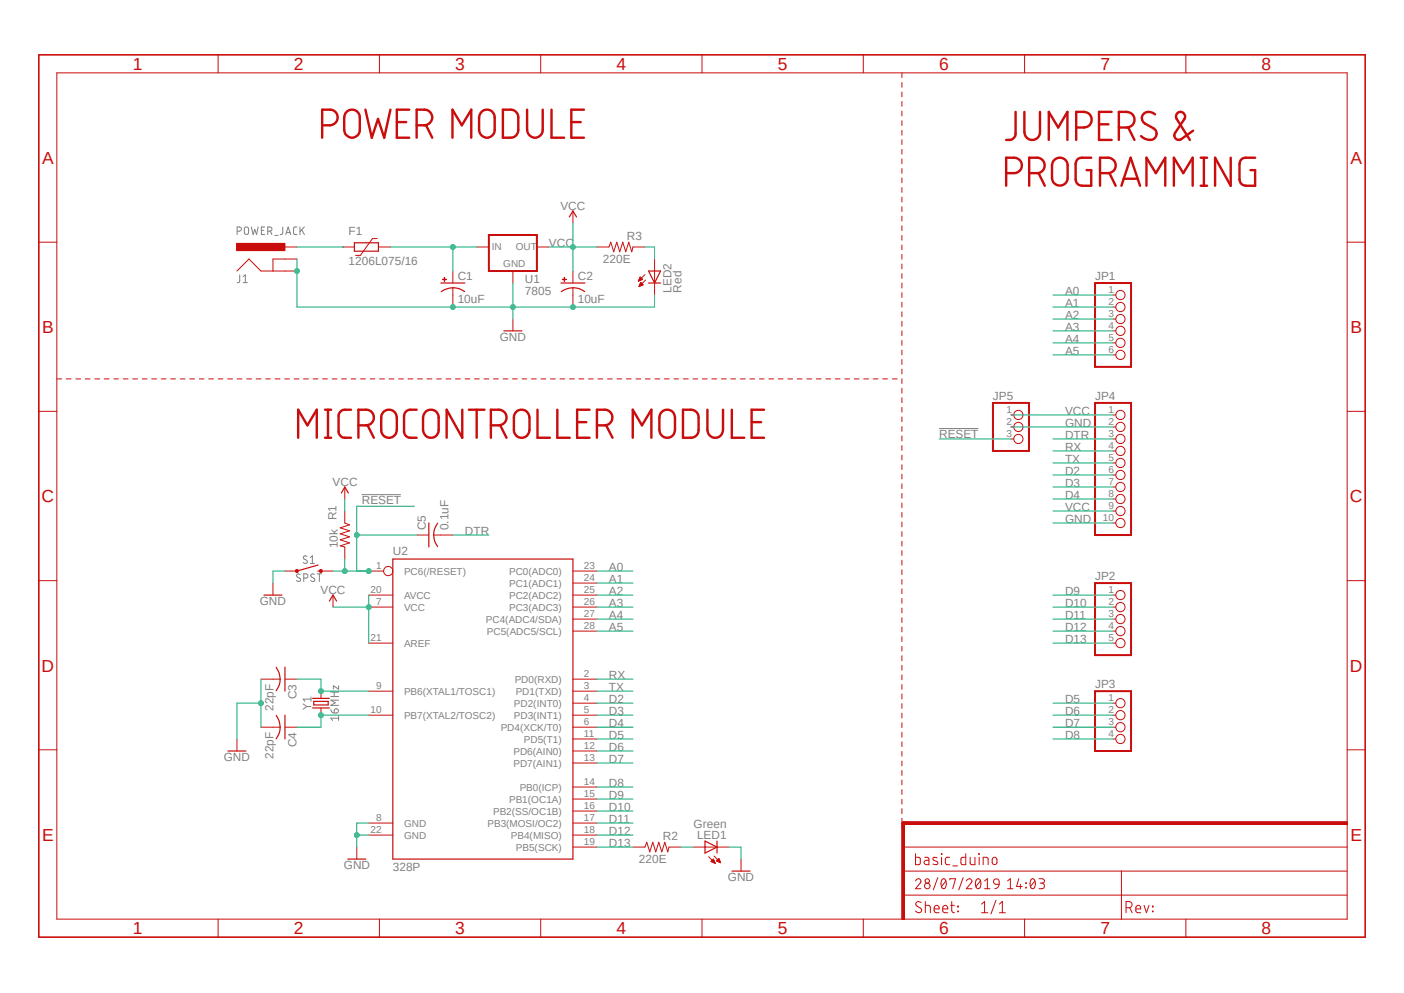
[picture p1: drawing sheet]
<svg xmlns="http://www.w3.org/2000/svg" width="297mm" height="210mm" viewBox="0 0 297 210" stroke-linecap="round" stroke-linejoin="round" font-family="sans-serif">
<path d="M7.9 11.3l281.2 187.3M289.1 11.3l-281.2 187.3" fill="none" stroke="#fff" stroke-width=".21"/>
<g fill="none" stroke="#808080" stroke-width=".21">
<path d="M50.2 48.9h.4a.45 .45 0 0 0 .5-.3 .45 .45 0 0 0-.3-.6h-.6v1.6M50.7 58.1v1.3a.4 .4 0 0 1-.5 .4M51.4 59.8h.9M51.4 58.5l.5-.4v1.7M51.7 48.2a.46 .46 0 0 1 .5-.2 .46 .46 0 0 1 .4 .4v.7a.46 .46 0 0 1-.4 .5 .46 .46 0 0 1-.5-.2zM53.2 48l.4 1.6 .3-1.1 .4 1.1 .3-1.6M55.3 48.7h.5M56 48h-.7v1.6h.7M56.6 48.9l.7-.1a.43 .43 0 0 0 .2-.5 .43 .43 0 0 0-.4-.3h-.5v1.6M57.2 48.9l.3 .7M58.1 49.8h.7M59.8 48v1.2a.4 .4 0 0 1-.5 .4"/>
<path d="M60.5 49.6l.5-1.6 .5 1.6M60.6 49.2h.8M62.8 48h-.5l-.2 .3v1.1l.7 .2M63.5 48v1.6M63.8 48.6l.6 1M64.4 48l-.9 1M198.7 90.6h8.3M64.9 117.7l-.1-.1a.38 .38 0 0 0-.6 .1 .38 .38 0 0 0 .1 .5l.6 .3a.37 .37 0 0 1 .1 .4 .37 .37 0 0 1-.3 .3l-.6-.2M65.7 117.9l.4-.3v1.6M65.7 119.2h.8M76.5 104.6h8.3M63.5 121.5l-.6-.1a.38 .38 0 0 0 0 .6l.5 .3a.37 .37 0 0 1 .2 .4 .37 .37 0 0 1-.4 .3l-.5-.2"/>
<path d="M64.3 122.3l.6-.1a.46 .46 0 0 0 .2-.5 .46 .46 0 0 0-.4-.3h-.4v1.6M66.5 121.5l-.2-.1a.38 .38 0 0 0-.5 .1 .38 .38 0 0 0 .1 .5l.5 .3a.37 .37 0 0 1 .2 .4 .37 .37 0 0 1-.3 .3l-.6-.2M67.1 121.4h.9M67.6 121.4v1.6M64.1 148.9l.8 .5M64.9 149.4l-.8 .6M64.9 149.4h.9M65.8 147.9h-1.7l.4 .4M65.8 147.4v.9M70 150.1a.72 .72 0 0 0 .7 .7M70 147.3h1.6M70 146.4h1.6"/>
<path d="M70.7 146.4v.9M70.9 149.9a.46 .46 0 0 1 .7 .3 .46 .46 0 0 1-.4 .6h-.5v-.6zM71.6 151.9h-1.6l.4 .5M71.6 145v.8l-1.1-.8v.8M71.6 151.5v.9M71.6 148.1h-1.6l.9 .5-.9 .6h1.6"/>
</g>
<g fill="none" stroke="#c90d0c" stroke-width=".21">
<path d="M190.8 15.4v1M190.8 17.4v1.1M190.8 19.5v1M190.8 21.5v1M190.8 23.5v1M190.8 25.5v1M190.8 27.6v1M190.8 29.5v1.1M190.8 31.6v1M190.8 33.6v1M190.8 35.6v1.1M190.8 37.6v1.1"/>
<path d="M190.8 39.7v1M100.9 52.2h2.5M108.5 57.3v2.6M113.6 52.2h2.5M190.8 41.7v1M190.8 43.7v1M190.8 45.7v1M190.8 47.8v1M190.8 49.8v1M190.8 51.8v1M190.8 53.8v1M190.8 55.8v1.1"/>
<path d="M190.8 57.9v1M190.8 59.9v1M95.8 60.9v1.5M190.8 61.9v1M190.8 63.9v1M190.8 66v1M190.8 67.9v1.1M190.8 70v1M190.8 72v1M190.8 74v1.1M190.8 76v1.1M190.8 78.1v1"/>
<path d="M12 80.1h1M14 80.1h1M16 80.1h1.1M18 80.1h1M20.1 80.1h1M22.1 80.1h1M24.1 80.1h1M26.1 80.1h1M28.1 80.1h1M30.1 80.1h1M32.1 80.1h1M34.1 80.1h1"/>
<path d="M36.1 80.1h1M38.1 80.1h1.1M40.1 80.1h1M42.2 80.1h.9M44.2 80.1h1M46.1 80.1h1.1M48.2 80.1h1M50.2 80.1h1M52.2 80.1h1M54.2 80.1h1M56.2 80.1h1M58.2 80.1h1"/>
<path d="M60.2 80.1h1M62.2 80.1h1M64.2 80.1h1M66.3 80.1h1M68.2 80.1h1.1M70.3 80.1h1M72.3 80.1h1M74.3 80.1h1M76.3 80.1h1M78.3 80.1h1M80.3 80.1h1M82.3 80.1h1"/>
<path d="M84.3 80.1h1M86.3 80.1h1M88.3 80.1h1.1M90.3 80.1h1.1M92.4 80.1h.9M94.4 80.1h1M96.4 80.1h1M98.4 80.1h1M100.4 80.1h1M102.4 80.1h1M104.4 80.1h1M106.4 80.1h1"/>
<path d="M108.4 80.1h1M110.4 80.1h1M112.4 80.1h1.1M114.4 80.1h1M116.5 80.1h1M118.4 80.1h1.1M120.5 80.1h1M122.5 80.1h1M124.5 80.1h1M126.5 80.1h1M128.5 80.1h1M130.5 80.1h1"/>
<path d="M132.5 80.1h1M134.5 80.1h1.1M136.5 80.1h1M138.6 80.1h1M140.5 80.1h1.1M142.6 80.1h1M144.6 80.1h1M146.6 80.1h1M148.6 80.1h1M150.6 80.1h1M152.6 80.1h1M154.6 80.1h1"/>
<path d="M156.6 80.1h1M158.6 80.1h1M160.7 80.1h.9M162.6 80.1h1.1M164.6 80.1h1.1M166.7 80.1h1M168.7 80.1h1M170.7 80.1h1M172.7 80.1h1M174.7 80.1h1M176.7 80.1h1M178.7 80.1h1"/>
<path d="M180.7 80.1h1M182.7 80.1h1M184.7 80.1h1.1M186.7 80.1h1M188.8 80.1h1M190.8 80.1v1M190.8 82.1v1M190.8 84.1v1.1M190.8 86.1v1.1M190.8 88.2v1M190.8 90.2v1M190.8 92.2v1.1"/>
<path d="M190.8 94.2v1M190.8 96.3v1M190.8 98.3v1M190.8 100.3v1M190.8 102.3v1M190.8 104.4v1M190.8 106.4v1M190.8 108.4v1M190.8 110.4v1M190.8 112.4v1.1M190.8 114.5v1M190.8 116.5v1"/>
<path d="M190.8 118.5v1M190.8 120.5v1M190.8 122.6v1M190.8 124.5v1.1M190.8 126.6v1M190.8 128.6v1M190.8 130.6v1.1M190.8 132.6v1M190.8 134.7v1M190.8 136.7v1M190.8 138.7v1M190.8 140.7v1"/>
<path d="M190.8 142.7v1.1M190.8 144.8v1M190.8 146.8v1M190.8 148.8v1M190.8 150.8v1M190.8 152.9v1M190.8 154.9v1M190.8 156.9v1M190.8 158.9v1M190.8 173.1v1h1.5M190.8 161v1M190.8 162.9v1.1"/>
<path d="M190.8 165v1M190.8 167v1M190.8 169v1.1M190.8 171v1.1M193.3 174.1h1.6"/>
</g>
<g fill="none" stroke="#c90d0c" stroke-width=".51">
<path d="M68.2 26.5h1.6a1.65 1.65 0 0 0 1.6-1.7 1.65 1.65 0 0 0-1.6-1.6h-1.6v5.9M73.4 23.6a1.64 1.64 0 0 1 1.8-.3 1.64 1.64 0 0 1 .9 1.5v2.7a1.65 1.65 0 0 1-1.6 1.6 1.65 1.65 0 0 1-1.7-1.6v-2.7l.3-.8zM77.3 23.2l1.4 5.9 1.3-4 1.3 4 1.3-5.9M83.9 25.8h2M86.6 23.2h-2.7v5.9h2.7M88.1 26.5h1.7a1.65 1.65 0 0 0 1.7-1.7 1.65 1.65 0 0 0-1.7-1.6h-1.7v5.9M90.1 26.5l1.3 2.6M95.7 29.1v-5.9l2 3.3 2-3.3v5.9M101.9 23.6a1.63 1.63 0 0 1 1.8-.3 1.63 1.63 0 0 1 .9 1.5v2.7a1.65 1.65 0 0 1-1.6 1.6 1.65 1.65 0 0 1-1.7-1.6v-2.7l.1-.4zM106.4 23.2a2.89 2.89 0 0 1 2.8 .5l.4 .7v3.1a1.59 1.59 0 0 1-1.6 1.6h-1.6zM111.5 23.2v4.3a1.65 1.65 0 0 0 1.7 1.6 1.65 1.65 0 0 0 1.6-1.6v-4.3M116.7 23.2v5.9h2.6"/>
<path d="M120.9 25.8h2M123.5 23.2h-2.6v5.9h2.6M212.9 36.6a2.87 2.87 0 0 0 2.9-.5 1.63 1.63 0 0 0 .2-1.8 1.63 1.63 0 0 0-1.5-.9h-1.6v5.9M214.8 23.7v4.6a1.5 1.5 0 0 1-1.9 1.3M216.7 23.7v4.2a1.65 1.65 0 0 0 1.7 1.7 1.65 1.65 0 0 0 1.6-1.7v-4.2M217.7 36.6h1.7a1.63 1.63 0 0 0 1.6-1.6 1.63 1.63 0 0 0-1.6-1.6h-1.7v5.9M219.7 36.6l1.3 2.7M221.9 29.6v-5.9l2 3.3 1.9-3.3v5.9M222.8 34.1a1.66 1.66 0 0 1 1.9-.7 1.66 1.66 0 0 1 1.1 1.6v2.6a1.65 1.65 0 0 1-1.6 1.7 1.65 1.65 0 0 1-1.7-1.7v-2.6zM227.7 27a3 3 0 0 0 2.8-.6 1.66 1.66 0 0 0 .3-1.7 1.66 1.66 0 0 0-1.5-1h-1.6v5.9M230.8 33.4h-1.9a1.26 1.26 0 0 0-1.4 1.3v3.3a1.33 1.33 0 0 0 1.4 1.3h1.9v-3.3h-.9M232.5 26.3h2"/>
<path d="M232.7 36.6a2.87 2.87 0 0 0 2.9-.5 1.63 1.63 0 0 0 .3-1.8 1.63 1.63 0 0 0-1.5-.9h-1.7v5.9M234.7 36.6l1.3 2.7M235.2 23.7h-2.7v5.9h2.7M236.7 27a3.2 3.2 0 0 0 2.9-.6 1.66 1.66 0 0 0 .3-1.8 1.66 1.66 0 0 0-1.6-.9h-1.6v5.9M237.2 39.3l2-5.9 2 5.9M237.7 37.8h3M238.7 27l1.3 2.6M242.5 39.3v-5.9l2 3.2 2-3.2v5.9M244.3 24.2a1.53 1.53 0 0 0-1.8-.5 1.53 1.53 0 0 0-.9 1.7l.6 .7 1.8 1a1.35 1.35 0 0 1 .5 1.8 1.35 1.35 0 0 1-1.7 .6l-.5-.1-.9-.6M248.3 39.3v-5.9l2 3.2 2-3.2v5.9M252.4 27.6l-2.5 1.8a.95 .95 0 0 1-1.2-.1 .95 .95 0 0 1-.1-1.2l2-3a.97 .97 0 0 0-.9-1.4 .97 .97 0 0 0-.8 1.4l2.8 4.5M254 33.4h1.4"/>
<path d="M254 39.3h1.4M254.7 33.4v5.9M260.3 33.4v5.9l-3.3-5.9v5.9M265.5 33.4h-2a1.25 1.25 0 0 0-1.3 1.3v3.3a1.33 1.33 0 0 0 1.3 1.3h2v-3.3h-1M63.1 92.6v-5.9l1.9 3.3 2-3.3v5.9M68.7 92.6h1.4M68.7 86.7h1.4M69.4 86.7v5.9M74.3 86.7h-1.4a1.33 1.33 0 0 0-1.3 1.3v3.3a1.33 1.33 0 0 0 1.3 1.3h1.4M75.8 90a2.94 2.94 0 0 0 2.9-.6 1.64 1.64 0 0 0 .2-1.8 1.64 1.64 0 0 0-1.4-.9h-1.7v5.9M77.8 90l1.3 2.6M81.2 87a1.66 1.66 0 0 1 1.8-.2 1.66 1.66 0 0 1 .9 1.5v2.6a1.65 1.65 0 0 1-1.6 1.7 1.65 1.65 0 0 1-1.7-1.7l.1-3.1z"/>
<path d="M88.1 86.7h-1.3a1.33 1.33 0 0 0-1.3 1.3v3.3a1.33 1.33 0 0 0 1.3 1.3h1.3M90.1 87a1.63 1.63 0 0 1 1.8-.2 1.63 1.63 0 0 1 .9 1.5v2.6a1.65 1.65 0 0 1-1.7 1.7 1.65 1.65 0 0 1-1.6-1.7v-2.6l.1-.5zM97.8 86.7v5.9l-3.3-5.9v5.9M99.2 86.7h3.3M100.8 86.7v5.9M103.8 90a2.98 2.98 0 0 0 3-.6 1.64 1.64 0 0 0 .2-1.8 1.64 1.64 0 0 0-1.5-.9h-1.7v5.9M105.8 90l1.3 2.6M109.3 87a1.66 1.66 0 0 1 1.7-.2 1.66 1.66 0 0 1 1 1.5v2.6a1.65 1.65 0 0 1-1.6 1.7 1.65 1.65 0 0 1-1.7-1.7l.1-3.1zM113.7 86.7v5.9h2.6M117.9 86.7v5.9h2.6M122.1 89.3h1.9M124.7 86.7h-2.6v5.9h2.6"/>
<path d="M126.3 90h1.6a1.65 1.65 0 0 0 1.7-1.7 1.65 1.65 0 0 0-1.7-1.6h-1.6v5.9M128.2 90l1.4 2.6M133.9 92.6v-5.9l1.9 3.3 2-3.3v5.9M140.1 87a1.64 1.64 0 0 1 1.7-.2 1.64 1.64 0 0 1 1 1.5v2.6a1.65 1.65 0 0 1-1.7 1.7 1.65 1.65 0 0 1-1.6-1.7v-2.6l.2-.9zM144.5 86.7a3.1 3.1 0 0 1 2.8 .4l.4 .8 .1 3a1.59 1.59 0 0 1-1.7 1.7h-1.6zM149.6 86.7v4.2a1.65 1.65 0 0 0 1.7 1.7 1.65 1.65 0 0 0 1.7-1.7v-4.2M154.8 86.7v5.9h2.6M159 89.3h2M161.6 86.7h-2.6v5.9h2.6"/>
</g>
<path d="M103.4 49.7h10.2v7.6h-10.2z" fill="none" stroke="#c90d0c" stroke-width=".42"/>
<path d="M93.3 59.9h5M95.8 60.8a4 4 0 0 1 2.5 .9M95.8 60.9a4.4 4.4 0 0 0-2.5 .8" fill="none" stroke="#c90d0c" stroke-width=".25"/>
<path d="M93.6 59.1h.8z" fill-rule="evenodd" fill="#c90d0c"/>
<path d="M93.6 59.1h.8z" fill="none" stroke="#c90d0c" stroke-width=".21"/>
<path d="M94 58.7l.1 .8z" fill-rule="evenodd" fill="#c90d0c"/>
<path d="M94 58.7l.1 .8zM95.8 57.3v2.6M95.8 62.4v2.5M121.2 60.9v1.5" fill="none" stroke="#c90d0c" stroke-width=".21"/>
<path d="M118.7 59.9h5M121.2 60.8a4 4 0 0 1 2.5 .9M121.2 60.9a4.1 4.1 0 0 0-2.5 .8" fill="none" stroke="#c90d0c" stroke-width=".25"/>
<path d="M119 59.1h.8z" fill-rule="evenodd" fill="#c90d0c"/>
<path d="M119 59.1h.8z" fill="none" stroke="#c90d0c" stroke-width=".21"/>
<path d="M119.3 58.7l.1 .8z" fill-rule="evenodd" fill="#c90d0c"/>
<path d="M50.1 57.3l2.6-2.5 2.5 2.5h5.1M60.3 54.8h-2.6v2.5M119.3 58.7l.1 .8zM121.2 57.3v2.6M121.2 62.4v2.5" fill="none" stroke="#c90d0c" stroke-width=".21"/>
<path d="M50.1 51.5h10.2v1.5h-10.2z" fill-rule="evenodd" fill="#c90d0c"/>
<g fill="none" stroke="#c90d0c" stroke-width=".21">
<path d="M50.1 51.5h10.2v1.5h-10.2zM60.3 54.8h2.5M60.3 57.3h2.5M60.3 52.2h2.5M121.2 44.6v2.6M108.5 67.5v2.5M72.9 108.1v2.5l1.1 .4-2 .6 2 .7-2 .6 2 .6-2 .7 2 .6-2 .6 .9 .3v2.5M78 128.4h5.1M78 136h5.1M78 125.9h5.1M78 120.8h3.2M121.2 128.4h5.1"/>
<path d="M121.2 125.9h5.1M121.2 133.5h5.1M121.2 130.9h5.1M121.2 123.3h5.1M121.2 120.8h5.1M55.2 153.8h4.1M55.2 143.6h4.1M60.3 153.8h2.5M60.3 143.6h2.5M67.9 146.2v1.5M67.9 149.7v1.6M78 151.3h5.1"/>
<path d="M78 146.2h5.1M121.2 151.3h5.1M121.2 146.2h5.1M121.2 158.8h5.1M121.2 156.3h5.1M121.2 153.8h5.1M121.2 148.7h5.1M121.2 143.6h5.1M78 174.1h5.1M78 176.6h5.1M121.2 179.2h5.1M121.2 174.1h5.1"/>
<path d="M121.2 176.6h5.1M121.2 171.5h5.1M121.2 169h5.1M121.2 166.5h5.1M121.2 161.4h5.1"/>
<circle cx="82.1" cy="120.8" r=".98"/>
</g>
<path d="M120.4 45.9l.8-1.3 .8 1.3M106.6 70h3.8M67.3 119.5l-4.5 1.3M83.1 118.2h38.1v63.5h-38.1zM67.3 120.8h.6M58.4 141.1a4 4 0 0 1 0 5M58.4 151.3a4 4 0 0 1 0 5M60.3 141.1v5.1M60.3 151.3v5M66.1 147.7h3.6M66.1 149.7h3.6M66.4 148.3h3v.8h-3z" fill="none" stroke="#c90d0c" stroke-width=".25"/>
<path d="M62.6 120.5h.4v.5l-.2 .1-.2-.1z" fill-rule="evenodd" fill="#c90d0c"/>
<path d="M62.6 120.5h.4v.5l-.2 .1-.2-.1z" fill="none" stroke="#c90d0c" stroke-width=".21"/>
<path d="M67.6 120.5h.5v.5l-.2 .1-.3-.1z" fill-rule="evenodd" fill="#c90d0c"/>
<g fill="none" stroke="#c90d0c" stroke-width=".21">
<path d="M72.9 103v2.5M88.2 113.2h2.5M91.7 113.2h4.1M57.7 123.3v2.6M60.3 120.8h2.5M67.6 120.5h.5v.5l-.2 .1-.3-.1zM67.9 120.8h2.5M70.4 125.9v2.5M50.1 156.3v2.5M75.5 179.2v2.5M133.9 179.2h2.5l.4-1.1 .7 2.1 .6-2.1 .6 2.1 .7-2.1 .6 2.1 .6-2.1 .7 2.1 .2-1h2.6M146.6 179.2h7.6"/>
<path d="M149.9 181.2l1.4 1.4M150.4 182.2l.5-.5 .4 .9zM150.5 182.2h.6M150.5 182.1h.6M150.6 182h.4M150.7 182.3h.5M150.7 181.9h.3M150.8 181.8h.2M150.9 182.4h.3M151 181.1l1.4 1.4M151 182.5h.3M151.3 182.6h.1"/>
<path d="M151.6 182.1l.5-.5 .3 .9zM151.6 182h.7M151.7 182.1h.6M151.7 181.9h.5M151.8 181.9h.4M151.8 181.8h.3M151.9 182.2h.4M151.9 181.7h.2M152 181.6h.1M152.1 182.3h.3M152.3 182.4h.1M156.8 181.7v2.5"/>
</g>
<path d="M72.2 104.3l.7-1.3 .8 1.3M90.7 110.6v5.1M92.6 110.7a4 4 0 0 0 0 4.9M55.8 125.9h3.8M69.7 127.1l.7-1.2 .8 1.2M48.2 158.8h3.8M149.1 177.9l2.6 1.3-2.6 1.2zM151.7 177.9v2.5M73.6 181.7h3.8M154.9 184.2h3.8" fill="none" stroke="#c90d0c" stroke-width=".25"/>
<path d="M190.8 174.1h.5v20.3h-.5z" fill-rule="evenodd" fill="#c90d0c"/>
<path d="M190.8 174.1h.5v20.3h-.5z" fill="none" stroke="#c90d0c" stroke-width=".21"/>
<path d="M191 173.8h94v.6h-94z" fill-rule="evenodd" fill="#c90d0c"/>
<g fill="none" stroke="#c90d0c" stroke-width=".21">
<path d="M12 15.4h273v179h-273zM46.1 11.6v3.8M80.3 11.6v3.8M114.4 11.6v3.8M148.5 11.6v3.8M182.6 11.6v3.8M216.7 11.6v3.8M250.9 11.6v3.8M8.2 51.2h3.8M72.5 52.2h2.5M79.8 50.5h-1l-2.6 3.5h-1M80.1 52.2h2.5"/>
<path d="M126.3 52.2h2.5l.4-1 .6 2.1 .7-2.1 .6 2.1 .6-2.1 .7 2.1 .6-2.1 .6 2.1 .3-1.1h2.5M135 59.4h.1M135.1 59.4h.2M135.1 59.3h.4M135.2 59.2h.5M135.2 59.1h.7M135.3 59h.5M135.3 58.9h.5M135.3 58.8h.4M135.3 58.8h.3M135.4 58.7h.1M135.4 58.6l.5 .5-.9 .4z"/>
<path d="M135.4 60h.4M135.5 59.9h.2M135.5 59.8h.1M135.6 59.7l.5 .5-.9 .4zM136.4 58.1l-1.4 1.4M136.6 59.2l-1.4 1.4M138.5 54.8v7.6M285 51.2h3.8M135.2 60.5h.2M135.3 60.4h.3M135.3 60.3h.5M135.3 60.2h.7"/>
<path d="M135.4 60.1h.5M235.5 62.4h.5M235.5 64.9h.5M235.5 67.5h.5M235.5 70h.5M235.5 72.5h.5M235.5 75.1h.5M8.2 87h3.8M213.9 87.8h.6M213.9 90.3h.6M213.9 92.8h.6M235.5 87.8h.5"/>
<path d="M235.5 90.3h.5M235.5 92.8h.5M235.5 95.4h.5M235.5 97.9h.5M285 87h3.8M235.5 100.5h.5M235.5 103h.5M235.5 105.5h.5M235.5 108.1h.5M235.5 110.6h.5M8.2 122.8h3.8M235.5 125.9h.5"/>
<path d="M235.5 128.4h.5M235.5 130.9h.5M235.5 133.5h.5M235.5 136h.5M285 122.8h3.8M8.2 158.6h3.8M235.5 148.7h.5M235.5 151.3h.5M235.5 153.8h.5M235.5 156.3h.5M285 158.6h3.8M191 173.8h94v.6h-94z"/>
<path d="M191.1 179.2h93.9M46.1 194.4v3.8M80.3 194.4v3.8M114.4 194.4v3.8M148.5 194.4v3.8M182.6 194.4v3.8M191.1 189.3h93.9M191.1 184.2h93.9M193.7 180.6v2.3l.8-.1 .2-.3-.1-1-.1-.1-.8-.1M193.7 186.3a.57 .57 0 0 1 .8-.4 .57 .57 0 0 1 .1 .9l-.9 1.2h1.1M194.9 190.9a.61 .61 0 0 0-.8-.2 .61 .61 0 0 0-.3 .8l.9 .6a.58 .58 0 0 1 .1 .8 .58 .58 0 0 1-.9 0l-.2-.2M195.6 181.3l.7 .1 .2 .3v1.2h-.6a.47 .47 0 0 1-.4-.5 .47 .47 0 0 1 .4-.5h.6"/>
<path d="M195.7 191.5h.7l.3 .1 .1 1.4M195.7 190.7v2.3M197.6 192.2h1.1a.55 .55 0 0 0-.4-.7 .55 .55 0 0 0-.7 .5v.6l.2 .4h.9M198.2 181.4a.53 .53 0 0 0-.8 .3v.2l.8 .3 .2 .5a.71 .71 0 0 1-1 .1M198.4 185.6l-1 2.6M199.1 180.6l.2 .1zM199.2 181.3v1.6M199.3 186a.41 .41 0 0 1 .4-.2 .41 .41 0 0 1 .3 .3 1.36 1.36 0 0 1-.4 1.9l-.1-.1a1.47 1.47 0 0 1-.2-1.9zM199.4 192.2h1.1a.55 .55 0 0 0-.4-.7 .55 .55 0 0 0-.7 .5l.1 .8 .3 .2h.7M200.1 186.3l-.9 1.2M200.9 181.3l-.7 .1-.2 .3v.8l.2 .3 .7 .1M201 186.1v-.3h1.1l-.6 2.2"/>
<path d="M201.1 191.5h.8M201.3 190.7v1.9l.2 .4h.4M201.5 183.1h1.1M202.6 191.6l.1 .2zM202.6 192.7l.1 .1zM203.8 185.6l-1 2.6M204.3 180.6v2.3l-.8-.1-.2-.3v-1l.2-.1 .8-.1M204.4 186.3a.6 .6 0 0 1 .7-.5 .6 .6 0 0 1 .5 .6l-1.2 1.6h1.2M205.2 181.3v1.2l.2 .3 .2 .1h.6v-1.6M206.6 186a.4 .4 0 0 1 .4-.2 .4 .4 0 0 1 .3 .3 1.48 1.48 0 0 1-.2 1.8l-.2 .1a1.28 1.28 0 0 1-.3-2zM207.1 180.6l.1 .1zM207.1 181.3v1.6"/>
<path d="M207.4 186.3l-.9 1.2M207.6 193h1.4M207.6 191.2l.7-.5v2.3M208 182.9v-1.6h.7l.3 .2v1.4M208.3 188h1.1M208.3 186.3l.6-.5v2.2M210.1 181.4a.5 .5 0 0 1 .5-.1 .5 .5 0 0 1 .3 .5v.6a.51 .51 0 0 1-.5 .5 .51 .51 0 0 1-.5-.5zM210.4 186a.63 .63 0 0 1 1 .4v.6l-1-.1-.2-.3zM210.7 190.4l-1.1 2.9M211.4 187a.94 .94 0 0 1-1 1M211.4 193h1.3M211.4 191.2l.6-.5v2.3"/>
<path d="M213.1 188h1.2M213.1 186.3l.6-.5v2.2M215.5 185.8l-.4 1.7h1.1M215.9 187v1M216.7 194.4v3.8M217 186.7l.1 .2zM217 187.7l.1 .1zM218.1 186a.41 .41 0 0 1 .4-.2 .41 .41 0 0 1 .4 .3 1.36 1.36 0 0 1-.4 1.9l-.4-.3a1.73 1.73 0 0 1 0-1.7zM218.9 186.3l-.9 1.2M219.8 185.8h.7a.47 .47 0 0 1 .5 .5 .47 .47 0 0 1-.5 .5h-.5M220.4 186.8a.59 .59 0 0 1 .6 .6 .59 .59 0 0 1-.6 .6h-.6M237.2 184.2v10.3"/>
<path d="M238.2 192h.6a.66 .66 0 0 0 .7-.7 .66 .66 0 0 0-.7-.6h-.6v2.3M239 192l.5 1M240.3 192.2h1a.54 .54 0 0 0-.4-.7 .54 .54 0 0 0-.6 .5v.8l.4 .2h.6M242 191.5l.5 1.5 .6-1.5M243.8 192.7l.1 .1zM243.8 191.6l.1 .2zM250.9 194.4v3.8"/>
<circle cx="237" cy="62.4" r=".98"/>
<circle cx="237" cy="64.9" r=".98"/>
<circle cx="237" cy="67.5" r=".98"/>
<circle cx="237" cy="70" r=".98"/>
<circle cx="237" cy="72.5" r=".98"/>
<circle cx="237" cy="75.1" r=".98"/>
<circle cx="215.4" cy="90.3" r=".98"/>
<circle cx="215.4" cy="92.8" r=".98"/>
<circle cx="215.4" cy="87.8" r=".98"/>
<circle cx="237" cy="90.3" r=".98"/>
<circle cx="237" cy="95.4" r=".98"/>
<circle cx="237" cy="87.8" r=".98"/>
<circle cx="237" cy="92.8" r=".98"/>
<circle cx="237" cy="97.9" r=".98"/>
<circle cx="237" cy="100.5" r=".98"/>
<circle cx="237" cy="110.6" r=".98"/>
<circle cx="237" cy="108.1" r=".98"/>
<circle cx="237" cy="103" r=".98"/>
<circle cx="237" cy="105.5" r=".98"/>
<circle cx="237" cy="128.4" r=".98"/>
<circle cx="237" cy="125.9" r=".98"/>
<circle cx="237" cy="130.9" r=".98"/>
<circle cx="237" cy="133.5" r=".98"/>
<circle cx="237" cy="136" r=".98"/>
<circle cx="237" cy="151.3" r=".98"/>
<circle cx="237" cy="153.8" r=".98"/>
<circle cx="237" cy="156.3" r=".98"/>
<circle cx="237" cy="148.7" r=".98"/>
<circle cx="196.2" cy="186.3" r=".47"/>
<circle cx="196.2" cy="187.4" r=".59"/>
</g>
<path d="M192.3 174.1h-1.2v1.2" fill="none" stroke="#c90d0c" stroke-width=".64"/>
<path d="M8.2 11.6h280.6v186.6h-280.6z" fill="none" stroke="#c90d0c" stroke-width=".34"/>
<path d="M75 51.4h5.1v1.7h-5.1zM137.2 57.3h2.5l-1.2 2.6zM137.2 59.9h2.5" fill="none" stroke="#c90d0c" stroke-width=".25"/>
<path d="M231.6 59.9h7.7v17.7h-7.7zM210.1 85.2h7.6v10.2h-7.6zM231.6 85.2h7.7v28h-7.7zM231.6 123.3h7.7v15.3h-7.7zM231.6 146.2h7.7v12.6h-7.7z" fill="none" stroke="#c90d0c" stroke-width=".42"/>
<path d="M82.6 52.2h18.3M95.8 52.2v5.1" fill="none" stroke="#0dab76" stroke-width=".21"/>
<circle cx="95.8" cy="52.2" r=".51" fill="#0dab76"/>
<g fill="none" stroke="#0dab76" stroke-width=".21">
<path d="M116.1 52.2h5.1M121.2 47.2v10.1"/>
<circle cx="95.8" cy="52.2" r=".51"/>
</g>
<circle cx="121.2" cy="52.2" r=".51" fill="#0dab76"/>
<g fill="none" stroke="#0dab76" stroke-width=".21">
<path d="M121.2 52.2h5.1M72.9 105.5v2.6M78 125.9v2.5h-7.6"/>
<circle cx="121.2" cy="52.2" r=".51"/>
</g>
<circle cx="78" cy="128.4" r=".51" fill="#0dab76"/>
<g fill="none" stroke="#0dab76" stroke-width=".21">
<path d="M108.5 59.9v5M95.8 64.9h25.4M213.9 87.8h21.6M222.8 108.1h12.7M78 128.4v7.6"/>
<circle cx="78" cy="128.4" r=".51"/>
</g>
<circle cx="108.5" cy="64.9" r=".51" fill="#0dab76"/>
<g fill="none" stroke="#0dab76" stroke-width=".21">
<path d="M62.8 54.8v10.1M108.5 64.9v2.6"/>
<circle cx="108.5" cy="64.9" r=".51"/>
</g>
<circle cx="62.8" cy="57.3" r=".51" fill="#0dab76"/>
<g fill="none" stroke="#0dab76" stroke-width=".21">
<path d="M62.8 64.9h33"/>
<circle cx="62.8" cy="57.3" r=".51"/>
</g>
<circle cx="95.8" cy="64.9" r=".51" fill="#0dab76"/>
<g fill="none" stroke="#0dab76" stroke-width=".21">
<path d="M138.5 62.4v2.5h-17.3"/>
<circle cx="95.8" cy="64.9" r=".51"/>
</g>
<circle cx="121.2" cy="64.9" r=".51" fill="#0dab76"/>
<g fill="none" stroke="#0dab76" stroke-width=".21">
<path d="M55.2 148.7h-5.1v7.6M55.2 143.6v10.2"/>
<circle cx="121.2" cy="64.9" r=".51"/>
</g>
<circle cx="55.2" cy="148.7" r=".51" fill="#0dab76"/>
<g fill="none" stroke="#0dab76" stroke-width=".21">
<path d="M60.3 120.8h-2.6v2.5M75.5 176.6h2.5M78 174.1h-2.5v5.1"/>
<circle cx="55.2" cy="148.7" r=".51"/>
</g>
<circle cx="75.5" cy="176.6" r=".51" fill="#0dab76"/>
<g fill="none" stroke="#0dab76" stroke-width=".21">
<path d="M213.9 90.3h21.6M222.8 110.6h12.7M62.8 143.6h5.1v2.6h10.1M154.2 179.2h2.6v2.5"/>
<circle cx="75.5" cy="176.6" r=".51"/>
</g>
<circle cx="67.9" cy="146.2" r=".51" fill="#0dab76"/>
<g fill="none" stroke="#0dab76" stroke-width=".21">
<path d="M78 151.3h-10.1v2.5h-5.1"/>
<circle cx="67.9" cy="146.2" r=".51"/>
</g>
<circle cx="67.9" cy="151.3" r=".51" fill="#0dab76"/>
<g fill="none" stroke="#0dab76" stroke-width=".21">
<path d="M72.9 118.2v2.6M70.4 120.8h7.6"/>
<circle cx="67.9" cy="151.3" r=".51"/>
</g>
<circle cx="72.9" cy="120.8" r=".51" fill="#0dab76"/>
<g fill="none" stroke="#0dab76" stroke-width=".21">
<path d="M75.5 113.2v7.6h2.5"/>
<circle cx="72.9" cy="120.8" r=".51"/>
</g>
<circle cx="78" cy="120.8" r=".51" fill="#0dab76"/>
<g fill="none" stroke="#0dab76" stroke-width=".21">
<path d="M75.5 107.1v6.1h12.7"/>
<circle cx="78" cy="120.8" r=".51"/>
</g>
<circle cx="75.5" cy="113.2" r=".51" fill="#0dab76"/>
<g fill="none" stroke="#0dab76" stroke-width=".21">
<path d="M62.8 52.2h9.9M136.4 52.2h2.1v2.6M222.8 75.1h12.7M222.8 72.5h12.7M222.8 70h12.7M222.8 67.5h12.7M222.8 64.9h12.7M222.8 62.4h12.7M198.7 92.8h15.2M222.8 92.8h12.7M222.8 95.4h12.7M222.8 97.9h12.7"/>
<path d="M75.5 107.1h12.2M95.8 113.2h7.6M222.8 105.5h12.7M222.8 103h12.7M222.8 100.5h12.7M126.3 133.5h7.6M126.3 130.9h7.6M126.3 128.4h7.6M126.3 125.9h7.6M126.3 123.3h7.6M126.3 120.8h7.6M222.8 136h12.7"/>
<path d="M222.8 133.5h12.7M222.8 130.9h12.7M222.8 128.4h12.7M222.8 125.9h12.7M126.3 143.6h7.6M126.3 146.2h7.6M126.3 156.3h7.6M126.3 153.8h7.6M126.3 158.8h7.6M126.3 151.3h7.6M126.3 148.7h7.6M222.8 156.3h12.7"/>
<path d="M222.8 153.8h12.7M222.8 151.3h12.7M222.8 148.7h12.7M126.3 179.2h7.6M126.3 176.6h7.6M126.3 174.1h7.6M126.3 171.5h7.6M126.3 169h7.6M126.3 166.5h7.6M126.3 161.4h7.6M144.1 179.2h2.5"/>
<circle cx="75.5" cy="113.2" r=".51"/>
</g>
<g font-size="3.7" fill="#c90d0c">
<text x="28.1" y="14.8">1</text>
<text x="62.2" y="14.8">2</text>
<text x="96.3" y="14.8">3</text>
<text x="130.4" y="14.8">4</text>
<text x="164.5" y="14.8">5</text>
<text x="198.7" y="14.8">6</text>
<text x="232.8" y="14.8">7</text>
<text x="266.9" y="14.8">8</text>
<text x="8.9" y="34.6">A</text>
<text x="285.7" y="34.6">A</text>
<text x="8.9" y="70.4">B</text>
<text x="285.7" y="70.4">B</text>
<text x="8.8" y="106.2">C</text>
<text x="285.6" y="106.2">C</text>
<text x="8.8" y="142">D</text>
<text x="285.6" y="142">D</text>
<text x="8.9" y="177.8">E</text>
<text x="285.7" y="177.8">E</text>
<text x="28.1" y="197.6">1</text>
<text x="62.2" y="197.6">2</text>
<text x="96.3" y="197.6">3</text>
<text x="130.4" y="197.6">4</text>
<text x="164.5" y="197.6">5</text>
<text x="198.7" y="197.6">6</text>
<text x="232.8" y="197.6">7</text>
<text x="266.9" y="197.6">8</text>
</g>
<g font-size="2.5" fill="#808080">
<text x="118.6" y="44.4">VCC</text>
<text x="73.7" y="49.7">F1</text>
<text x="116.1" y="52.2">VCC</text>
<text x="132.6" y="50.7">R3</text>
<text x="73.7" y="56.1">1206L075/16</text>
<text x="96.8" y="59.2">C1</text>
<text x="111" y="59.9">U1</text>
<text x="122.2" y="59.2">C2</text>
<text x="127.6" y="55.5">220E</text>
<text x="231.7" y="59.2">JP1</text>
<text x="96.8" y="64.1">10uF</text>
<text x="111" y="62.4">7805</text>
<text x="122.2" y="64.1">10uF</text>
<text x="142" y="61.9" transform="rotate(-90 142 61.9)">LED2</text>
<text x="144.2" y="61.9" transform="rotate(-90 144.2 61.9)">Red</text>
<text x="225.3" y="64.9">A1</text>
<text x="225.3" y="62.4">A0</text>
<text x="225.3" y="70">A3</text>
<text x="225.3" y="67.5">A2</text>
<text x="105.7" y="72.1">GND</text>
<text x="225.3" y="75.1">A5</text>
<text x="225.3" y="72.5">A4</text>
<text x="210.1" y="84.6">JP5</text>
<text x="225.3" y="87.8">VCC</text>
<text x="231.7" y="84.6">JP4</text>
<text x="198.7" y="92.6">RESET</text>
<text x="225.3" y="90.3">GND</text>
<text x="225.3" y="92.8">DTR</text>
<text x="225.3" y="95.4">RX</text>
<text x="225.3" y="97.9">TX</text>
<text x="225.3" y="100.5">D2</text>
<text x="70.4" y="102.7">VCC</text>
<text x="76.5" y="106.6">RESET</text>
<text x="225.3" y="105.5">D4</text>
<text x="225.3" y="103">D3</text>
<text x="71.2" y="110" transform="rotate(-90 71.2 110)">R1</text>
<text x="90.1" y="112.1" transform="rotate(-90 90.1 112.1)">C5</text>
<text x="94.9" y="112.1" transform="rotate(-90 94.9 112.1)">0.1uF</text>
<text x="98.3" y="113.2">DTR</text>
<text x="225.3" y="108.1">VCC</text>
<text x="225.3" y="110.6">GND</text>
<text x="71.5" y="116" transform="rotate(-90 71.5 116)">10k</text>
<text x="83.1" y="117.5">U2</text>
<text x="67.8" y="125.6">VCC</text>
<text x="128.8" y="125.9">A2</text>
<text x="128.8" y="123.3">A1</text>
<text x="128.8" y="120.8">A0</text>
<text x="225.3" y="125.9">D9</text>
<text x="231.7" y="122.7">JP2</text>
<text x="54.9" y="127.9">GND</text>
<text x="128.8" y="130.9">A4</text>
<text x="128.8" y="128.4">A3</text>
<text x="225.3" y="130.9">D11</text>
<text x="225.3" y="128.4">D10</text>
<text x="128.8" y="133.5">A5</text>
<text x="225.3" y="136">D13</text>
<text x="225.3" y="133.5">D12</text>
<text x="128.8" y="143.6">RX</text>
<text x="62.7" y="147.9" transform="rotate(-90 62.7 147.9)">C3</text>
<text x="128.8" y="146.2">TX</text>
<text x="128.8" y="148.7">D2</text>
<text x="225.3" y="148.7">D5</text>
<text x="231.7" y="145.5">JP3</text>
<text x="57.9" y="150.4" transform="rotate(-90 57.9 150.4)">22pF</text>
<text x="128.8" y="153.8">D4</text>
<text x="128.8" y="151.3">D3</text>
<text x="225.3" y="153.8">D7</text>
<text x="225.3" y="151.3">D6</text>
<text x="47.3" y="160.9">GND</text>
<text x="57.9" y="160.5" transform="rotate(-90 57.9 160.5)">22pF</text>
<text x="62.7" y="158" transform="rotate(-90 62.7 158)">C4</text>
<text x="128.8" y="161.4">D7</text>
<text x="128.8" y="158.8">D6</text>
<text x="128.8" y="156.3">D5</text>
<text x="225.3" y="156.3">D8</text>
<text x="128.8" y="166.5">D8</text>
<text x="128.8" y="171.5">D10</text>
<text x="128.8" y="169">D9</text>
<text x="128.8" y="179.2">D13</text>
<text x="128.8" y="176.6">D12</text>
<text x="128.8" y="174.1">D11</text>
<text x="140.3" y="177.7">R2</text>
<text x="146.7" y="175.2">Green</text>
<text x="147.4" y="177.4">LED1</text>
<text x="72.7" y="183.7">GND</text>
<text x="83.1" y="184.2">328P</text>
<text x="135.2" y="182.5">220E</text>
<text x="154" y="186.3">GND</text>
</g>
<g font-size="2.1" fill="#808080">
<text x="104.1" y="52.9">IN</text>
<text x="109.1" y="52.9">OUT</text>
<text x="106.5" y="56.6">GND</text>
<text x="234.5" y="62">1</text>
<text x="234.5" y="64.6">2</text>
<text x="234.5" y="67.1">3</text>
<text x="234.5" y="69.6">4</text>
<text x="234.5" y="72.2">5</text>
<text x="234.5" y="74.7">6</text>
<text x="212.9" y="87.4">1</text>
<text x="212.9" y="90">2</text>
<text x="234.5" y="87.4">1</text>
<text x="234.5" y="90">2</text>
<text x="212.9" y="92.5">3</text>
<text x="234.5" y="92.5">3</text>
<text x="234.5" y="95">4</text>
<text x="234.5" y="97.6">5</text>
<text x="234.5" y="100.1">6</text>
<text x="234.5" y="102.7">7</text>
<text x="234.5" y="105.2">8</text>
<text x="234.5" y="107.7">9</text>
<text x="233.3" y="110.3">10</text>
<text x="78.4" y="125.5">20</text>
<text x="79.6" y="120.4">1</text>
<text x="85.5" y="121.5">PC6(/RESET)</text>
<text x="107.7" y="124.1">PC1(ADC1)</text>
<text x="107.7" y="121.5">PC0(ADC0)</text>
<text x="123.5" y="125.5">25</text>
<text x="123.5" y="123">24</text>
<text x="123.5" y="120.4">23</text>
<text x="234.5" y="125.5">1</text>
<text x="79.6" y="128">7</text>
<text x="85.5" y="129.2">VCC</text>
<text x="85.5" y="126.6">AVCC</text>
<text x="102.8" y="131.7">PC4(ADC4/SDA)</text>
<text x="107.7" y="129.2">PC3(ADC3)</text>
<text x="107.7" y="126.6">PC2(ADC2)</text>
<text x="123.5" y="130.6">27</text>
<text x="123.5" y="128">26</text>
<text x="234.5" y="128">2</text>
<text x="234.5" y="130.6">3</text>
<text x="78.4" y="135.6">21</text>
<text x="85.5" y="136.8">AREF</text>
<text x="103" y="134.2">PC5(ADC5/SCL)</text>
<text x="123.5" y="133.1">28</text>
<text x="234.5" y="133.1">4</text>
<text x="234.5" y="135.6">5</text>
<text x="123.5" y="143.3">2</text>
<text x="79.6" y="145.8">9</text>
<text x="85.5" y="146.9">PB6(XTAL1/TOSC1)</text>
<text x="108.7" y="149.5">PD2(INT0)</text>
<text x="108.9" y="144.4">PD0(RXD)</text>
<text x="109.1" y="146.9">PD1(TXD)</text>
<text x="123.5" y="148.3">4</text>
<text x="123.5" y="145.8">3</text>
<text x="234.5" y="148.3">1</text>
<text x="78.4" y="150.9">10</text>
<text x="85.5" y="152">PB7(XTAL2/TOSC2)</text>
<text x="105.9" y="154.6">PD4(XCK/T0)</text>
<text x="108.7" y="152">PD3(INT1)</text>
<text x="123.5" y="156">11</text>
<text x="123.5" y="153.4">6</text>
<text x="123.5" y="150.9">5</text>
<text x="234.5" y="150.9">2</text>
<text x="234.5" y="153.4">3</text>
<text x="234.5" y="156">4</text>
<text x="108.6" y="159.6">PD6(AIN0)</text>
<text x="110.8" y="157.1">PD5(T1)</text>
<text x="123.5" y="161">13</text>
<text x="123.5" y="158.5">12</text>
<text x="108.6" y="162.1">PD7(AIN1)</text>
<text x="109.9" y="167.2">PB0(ICP)</text>
<text x="123.5" y="166.1">14</text>
<text x="79.6" y="173.7">8</text>
<text x="104.3" y="172.3">PB2(SS/OC1B)</text>
<text x="107.7" y="169.8">PB1(OC1A)</text>
<text x="123.5" y="173.7">17</text>
<text x="123.5" y="171.2">16</text>
<text x="123.5" y="168.7">15</text>
<text x="78.4" y="176.3">22</text>
<text x="85.5" y="174.8">GND</text>
<text x="85.5" y="177.4">GND</text>
<text x="103.1" y="174.8">PB3(MOSI/OC2)</text>
<text x="108.1" y="177.4">PB4(MISO)</text>
<text x="109.1" y="179.9">PB5(SCK)</text>
<text x="123.5" y="178.8">19</text>
<text x="123.5" y="176.3">18</text>
</g>
</svg>
